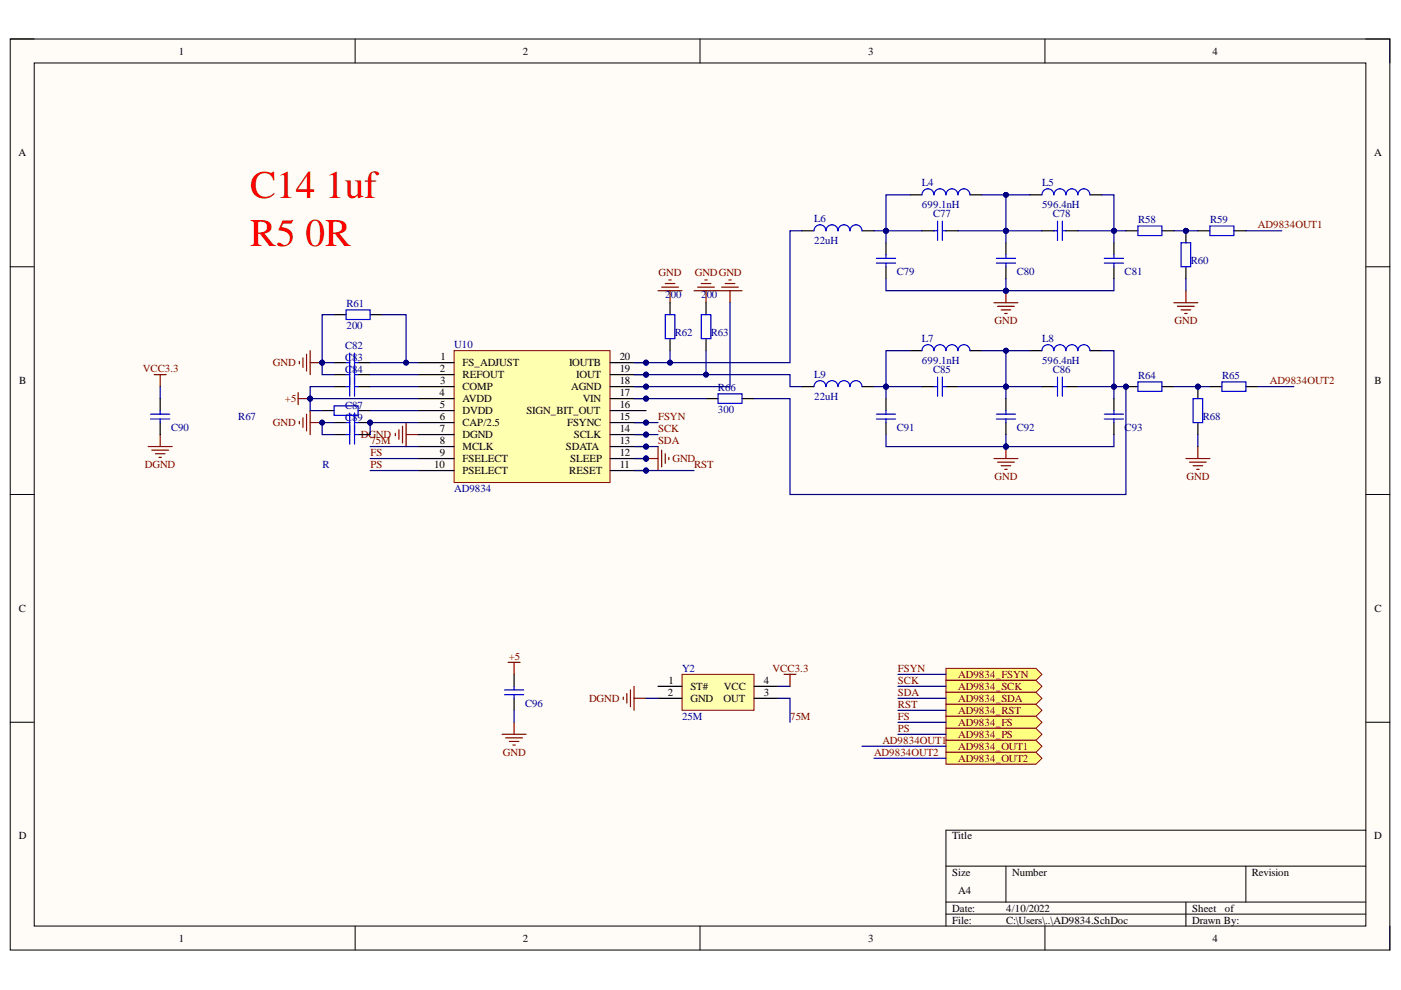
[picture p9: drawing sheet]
<svg xmlns="http://www.w3.org/2000/svg" width="297mm" height="210mm" viewBox="0 0 297 210" stroke-linecap="round" stroke-linejoin="round" font-family="sans-serif">
<path d="M2.2 8.3h292.5v193.1h-292.5z" fill-rule="evenodd" fill="#fffcf8"/>
<path d="M2.2 8.3h292.5v193.1h-292.5z" fill="none" stroke="#000" stroke-width=".21"/>
<path d="M7.3 13.4h282.3v182.9h-282.3z" fill-rule="evenodd" fill="#fffcf8"/>
<g fill="none" stroke="#000" stroke-width=".21">
<path d="M2.2 8.3h5.1M7.3 13.4h282.3v182.9h-282.3zM75.3 8.3v5M148.4 8.3v5M221.5 8.3v5.1M289.6 8.3h5.1v5.1M2.2 56.6h5.1M289.6 56.6h5.1M2.2 104.8h5.1M289.6 104.8h5.1M2.2 153.1h5.1M289.6 153.1h5.1"/>
<path d="M289.6 176h-89v20.3M75.3 196.3v5.1M148.4 196.3v5.1M200.6 183.6h89M200.6 191.3h89M200.6 193.8h89M213.3 183.6v7.7M221.5 196.3v5.1M251.4 191.3v5M264.1 183.6v7.7M294.7 196.3v5.1"/>
</g>
<g fill="none" stroke="#800000" stroke-width=".25">
<path d="M63.5 76.6v.5M64.2 75.9v2M65 75.1v3.6M65.8 74.3v5.1M65.8 76.9h2.5M106.5 155.7h5M107.2 156.4h3.6M108 157.2h2M108.7 158h.5M109 153.1v2.6M132.1 147.8v.5M132.9 147v2.1"/>
<path d="M133.7 146.3v3.5M134.4 145.5v5.1M134.4 148.1h2.6"/>
</g>
<circle cx="68.3" cy="76.9" r=".51" fill="#000080"/>
<circle cx="68.3" cy="76.9" r=".51" fill="none" stroke="#000080" stroke-width=".21"/>
<path d="M68.3 87.1h2.5M75.9 87.1h2.6" fill="none" stroke="#000" stroke-width=".25"/>
<path d="M70.8 86h5.1v2.1h-5.1z" fill="none" stroke="#00f" stroke-width=".25"/>
<path d="M63.5 89.3v.6M64.2 88.6v2M65 87.8v3.6M65.8 87.1v5M65.8 89.6h2.5" fill="none" stroke="#800000" stroke-width=".25"/>
<circle cx="68.3" cy="89.6" r=".51" fill="#000080"/>
<circle cx="68.3" cy="89.6" r=".51" fill="none" stroke="#000080" stroke-width=".21"/>
<path d="M83.8 91.9v.5M84.6 91.1v2.1M85.3 90.4v3.5M86.1 89.6v5.1M86.1 92.1h2.5M137 97.2h2.5M139.5 94.7v5.1M140.3 95.4v3.6M141 96.2v2M141.8 97v.5" fill="none" stroke="#800000" stroke-width=".25"/>
<circle cx="137" cy="97.2" r=".51" fill="#000080"/>
<circle cx="137" cy="97.2" r=".51" fill="none" stroke="#000080" stroke-width=".21"/>
<g fill="none" stroke="#800000" stroke-width=".25">
<path d="M141.8 59.4h.5M149.4 59.4h.5M154.5 59.4h.5M139.5 61.6h5.1M140.3 60.9h3.5M141 60.1h2.1M142.1 61.6v2.6M147.1 61.6h10.2M147.9 60.9h3.6M148.7 60.1h2M149.7 61.6v2.6M153 60.9h3.6"/>
<path d="M153.8 60.1h2M154.8 61.6v2.6M31.4 94.7h5.1M32.2 95.4h3.5M32.9 96.2h2.1M33.7 97h.5M34 92.1v2.6M210.7 97.2h5.1M211.5 98h3.6M212.3 98.7h2M213 99.5h.5M213.3 94.7v2.5"/>
</g>
<path d="M170 82h2.6M182.8 82h2.5" fill="none" stroke="#000" stroke-width=".25"/>
<path d="M172.6 82a1.27 1.27 0 0 1 1.3-1.3 1.27 1.27 0 0 1 1.2 1.3 1.27 1.27 0 0 1 1.3-1.3 1.27 1.27 0 0 1 1.3 1.3 1.27 1.27 0 0 1 1.2-1.3 1.27 1.27 0 0 1 1.3 1.3 1.27 1.27 0 0 1 1.3-1.3 1.27 1.27 0 0 1 1.3 1.3" fill="none" stroke="#00f" stroke-width=".25"/>
<circle cx="213.3" cy="94.7" r=".51" fill="#000080"/>
<circle cx="213.3" cy="94.7" r=".51" fill="none" stroke="#000080" stroke-width=".21"/>
<path d="M170 48.9h2.6M182.8 48.9h2.5M192.9 74.4h2.6M205.6 74.4h2.6M218.4 74.4h2.5M231.1 74.4h2.5" fill="none" stroke="#000" stroke-width=".25"/>
<path d="M172.6 48.9a1.27 1.27 0 0 1 1.3-1.2 1.27 1.27 0 0 1 1.2 1.2 1.27 1.27 0 0 1 1.3-1.2 1.27 1.27 0 0 1 1.3 1.2 1.27 1.27 0 0 1 1.2-1.2 1.27 1.27 0 0 1 1.3 1.2 1.27 1.27 0 0 1 1.3-1.2 1.27 1.27 0 0 1 1.3 1.2M195.5 74.4a1.27 1.27 0 0 1 1.2-1.3 1.27 1.27 0 0 1 1.3 1.3 1.27 1.27 0 0 1 1.3-1.3 1.27 1.27 0 0 1 1.3 1.3 1.27 1.27 0 0 1 1.2-1.3 1.27 1.27 0 0 1 1.3 1.3 1.27 1.27 0 0 1 1.3-1.3 1.27 1.27 0 0 1 1.2 1.3M220.9 74.4a1.27 1.27 0 0 1 1.3-1.3 1.27 1.27 0 0 1 1.2 1.3 1.27 1.27 0 0 1 1.3-1.3 1.27 1.27 0 0 1 1.3 1.3 1.27 1.27 0 0 1 1.3-1.3 1.27 1.27 0 0 1 1.2 1.3 1.27 1.27 0 0 1 1.3-1.3 1.27 1.27 0 0 1 1.3 1.3" fill="none" stroke="#00f" stroke-width=".25"/>
<path d="M210.7 64.2h5.1M211.5 64.9h3.6M212.3 65.7h2M213 66.5h.5M213.3 61.6v2.6" fill="none" stroke="#800000" stroke-width=".25"/>
<circle cx="213.3" cy="61.6" r=".51" fill="#000080"/>
<circle cx="213.3" cy="61.6" r=".51" fill="none" stroke="#000080" stroke-width=".21"/>
<g fill="none" stroke="#000" stroke-width=".25">
<path d="M187.8 51.5v2.5M187.8 56.6v2.5M192.9 41.3h2.6M195.5 48.9h2.5M200.6 48.9h2.5M205.6 41.3h2.6M213.3 51.5v2.5M213.3 56.6v2.5M218.4 41.3h2.5M220.9 48.9h2.5M226 48.9h2.5M231.1 41.3h2.5"/>
<path d="M236.2 51.5v2.5M236.2 56.6v2.5M70.8 76.9h2.6M70.8 79.4h2.6M75.9 76.9h2.6M75.9 79.4h2.6M70.8 82h2.6M75.9 82h2.6M187.8 84.5v2.6M187.8 89.6v2.5M195.5 82h2.5M200.6 82h2.5"/>
<path d="M213.3 84.5v2.6M213.3 89.6v2.5M220.9 82h2.5M226 82h2.5M236.2 84.5v2.6M236.2 89.6v2.5M109 143v2.5M109 148.1v2.5"/>
</g>
<g fill="none" stroke="#00f" stroke-width=".25">
<path d="M185.8 54.8h4.1M185.8 55.8h4.1M187.8 54v.8M187.8 55.8v.8M195.5 41.3a1.27 1.27 0 0 1 1.2-1.3 1.27 1.27 0 0 1 1.3 1.3 1.27 1.27 0 0 1 1.3-1.3 1.27 1.27 0 0 1 1.3 1.3 1.27 1.27 0 0 1 1.2-1.3 1.27 1.27 0 0 1 1.3 1.3 1.27 1.27 0 0 1 1.3-1.3 1.27 1.27 0 0 1 1.2 1.3M198 48.9h.8M198.8 46.9v4.1M199.8 46.9v4.1M199.8 48.9h.8M211.2 54.8h4.1M211.2 55.8h4.1M213.3 54v.8"/>
<path d="M213.3 55.8v.8M220.9 41.3a1.27 1.27 0 0 1 1.3-1.3 1.27 1.27 0 0 1 1.2 1.3 1.27 1.27 0 0 1 1.3-1.3 1.27 1.27 0 0 1 1.3 1.3 1.27 1.27 0 0 1 1.3-1.3 1.27 1.27 0 0 1 1.2 1.3 1.27 1.27 0 0 1 1.3-1.3 1.27 1.27 0 0 1 1.3 1.3M223.4 48.9h.8M224.2 46.9v4.1M225.2 48.9h.8M225.2 46.9v4.1M234.1 54.8h4.1M234.1 55.8h4.1M236.2 54v.8M236.2 55.8v.8M73.4 76.9h.7M73.4 79.4h.7"/>
<path d="M74.1 74.9v9.1M75.2 74.9v9.1M75.2 76.9h.7M75.2 79.4h.7M198.8 79.9v4.1M199.8 79.9v4.1M224.2 79.9v4.1M225.2 79.9v4.1M73.4 82h.7M75.2 82h.7M185.8 87.8h4.1M185.8 88.8h4.1"/>
<path d="M187.8 87.1v.7M187.8 88.8v.8M198 82h.8M199.8 82h.8M211.2 87.8h4.1M211.2 88.8h4.1M213.3 87.1v.7M213.3 88.8v.8M223.4 82h.8M225.2 82h.8M234.1 87.8h4.1M234.1 88.8h4.1"/>
<path d="M236.2 87.1v.7M236.2 88.8v.8M107 146.3h4M107 147.3h4M109 145.5v.8M109 147.3v.8"/>
</g>
<circle cx="78.5" cy="89.6" r=".51" fill="#000080"/>
<circle cx="78.5" cy="89.6" r=".51" fill="none" stroke="#000080" stroke-width=".21"/>
<path d="M70.8 89.6h2.6M75.9 89.6h2.6" fill="none" stroke="#000" stroke-width=".25"/>
<circle cx="78.5" cy="89.6" r=".51" fill="#000080"/>
<circle cx="78.5" cy="89.6" r=".51" fill="none" stroke="#000080" stroke-width=".21"/>
<path d="M31.9 87.8h4.1M31.9 88.8h4.1M34 87.1v.7M34 88.8v.8M73.4 89.6h.7M73.4 92.1h.7M74.1 87.6v6.6M75.2 87.6v6.6M75.2 89.6h.7M75.2 92.1h.7" fill="none" stroke="#00f" stroke-width=".25"/>
<path d="M34 84.5v2.6M34 89.6v2.5M70.8 92.1h2.6M75.9 92.1h2.6" fill="none" stroke="#000" stroke-width=".25"/>
<path d="M144.6 143h15.3v7.6h-15.3z" fill-rule="evenodd" fill="#ffffb0"/>
<path d="M144.6 143h15.3v7.6h-15.3z" fill="none" stroke="#800000" stroke-width=".21"/>
<path d="M238.7 48.9h2.6M246.3 48.9h2.6M139.5 145.5h5.1M139.5 148.1h5.1M159.9 145.5h5.1M159.9 148.1h5.1" fill="none" stroke="#000" stroke-width=".25"/>
<path d="M241.3 47.9h5v2h-5z" fill="none" stroke="#00f" stroke-width=".25"/>
<circle cx="238.7" cy="82" r=".51" fill="#000080"/>
<circle cx="238.7" cy="82" r=".51" fill="none" stroke="#000080" stroke-width=".21"/>
<path d="M238.7 82h2.6M246.3 82h2.6" fill="none" stroke="#000" stroke-width=".25"/>
<circle cx="238.7" cy="82" r=".51" fill="#000080"/>
<circle cx="238.7" cy="82" r=".51" fill="none" stroke="#000080" stroke-width=".21"/>
<path d="M73.4 65.7h5.1v2h-5.1zM141 66.7h2.1v5.1h-2.1zM148.7 66.7h2v5.1h-2zM152.2 83.5h5.1v2h-5.1zM241.3 81h5v2h-5z" fill="none" stroke="#00f" stroke-width=".25"/>
<path d="M70.8 66.7h2.6M78.5 66.7h2.5M142.1 64.2v2.5M142.1 71.8v2.5M149.7 64.2v2.5M149.7 71.8v2.5M149.7 84.5h2.5M157.3 84.5h2.6" fill="none" stroke="#000" stroke-width=".25"/>
<circle cx="251.4" cy="48.9" r=".51" fill="#000080"/>
<circle cx="251.4" cy="48.9" r=".51" fill="none" stroke="#000080" stroke-width=".21"/>
<path d="M251.4 48.9v2.6" fill="none" stroke="#000" stroke-width=".25"/>
<circle cx="251.4" cy="48.9" r=".51" fill="#000080"/>
<circle cx="251.4" cy="48.9" r=".51" fill="none" stroke="#000080" stroke-width=".21"/>
<path d="M251.4 56.6v2.5M254 48.9h2.5M261.6 48.9h2.5" fill="none" stroke="#000" stroke-width=".25"/>
<path d="M250.4 51.5h2.1v5.1h-2.1zM256.5 47.9h5.1v2h-5.1z" fill="none" stroke="#00f" stroke-width=".25"/>
<circle cx="254" cy="82" r=".51" fill="#000080"/>
<circle cx="254" cy="82" r=".51" fill="none" stroke="#000080" stroke-width=".21"/>
<path d="M254 82v2.5" fill="none" stroke="#000" stroke-width=".25"/>
<circle cx="254" cy="82" r=".51" fill="#000080"/>
<circle cx="254" cy="82" r=".51" fill="none" stroke="#000080" stroke-width=".21"/>
<path d="M254 89.6v2.5M256.5 82h2.6M264.1 82h2.6" fill="none" stroke="#000" stroke-width=".25"/>
<path d="M253 84.5h2v5.1h-2zM259.1 81h5v2h-5z" fill="none" stroke="#00f" stroke-width=".25"/>
<g fill="none" stroke="#800000" stroke-width=".25">
<path d="M248.9 64.2h5.1M249.6 64.9h3.6M250.4 65.7h2.1M251.2 66.5h.5M251.4 61.6v2.6M63.2 83.2v2.6M63.2 84.5h2.6M251.4 97.2h5.1M252.2 98h3.6M253 98.7h2M253.7 99.5h.5M254 94.7v2.5"/>
<path d="M107.7 140.4h2.6M109 140.4v2.6"/>
</g>
<circle cx="65.8" cy="84.5" r=".51" fill="#000080"/>
<circle cx="65.8" cy="84.5" r=".51" fill="none" stroke="#000080" stroke-width=".21"/>
<path d="M200.6 141.7h19l1.3 1.3-1.3 1.2h-19z" fill-rule="evenodd" fill="#ffff80"/>
<path d="M200.6 141.7h19l1.3 1.3-1.3 1.2h-19z" fill="none" stroke="#800000" stroke-width=".21"/>
<path d="M200.6 144.2h19l1.3 1.3-1.3 1.3h-19z" fill-rule="evenodd" fill="#ffff80"/>
<path d="M200.6 144.2h19l1.3 1.3-1.3 1.3h-19z" fill="none" stroke="#800000" stroke-width=".21"/>
<path d="M200.6 146.8h19l1.3 1.3-1.3 1.2h-19z" fill-rule="evenodd" fill="#ffff80"/>
<path d="M200.6 146.8h19l1.3 1.3-1.3 1.2h-19z" fill="none" stroke="#800000" stroke-width=".21"/>
<path d="M200.6 149.3h19l1.3 1.3-1.3 1.3h-19z" fill-rule="evenodd" fill="#ffff80"/>
<path d="M200.6 149.3h19l1.3 1.3-1.3 1.3h-19z" fill="none" stroke="#800000" stroke-width=".21"/>
<path d="M200.6 151.9h19l1.3 1.2-1.3 1.3h-19z" fill-rule="evenodd" fill="#ffff80"/>
<path d="M200.6 151.9h19l1.3 1.2-1.3 1.3h-19z" fill="none" stroke="#800000" stroke-width=".21"/>
<path d="M200.6 154.4h19l1.3 1.3-1.3 1.3h-19z" fill-rule="evenodd" fill="#ffff80"/>
<path d="M200.6 154.4h19l1.3 1.3-1.3 1.3h-19z" fill="none" stroke="#800000" stroke-width=".21"/>
<path d="M200.6 157h19l1.3 1.2-1.3 1.3h-19z" fill-rule="evenodd" fill="#ffff80"/>
<path d="M200.6 157h19l1.3 1.2-1.3 1.3h-19z" fill="none" stroke="#800000" stroke-width=".21"/>
<path d="M200.6 159.5h19l1.3 1.3-1.3 1.2h-19z" fill-rule="evenodd" fill="#ffff80"/>
<path d="M200.6 159.5h19l1.3 1.3-1.3 1.2h-19z" fill="none" stroke="#800000" stroke-width=".21"/>
<circle cx="137" cy="99.8" r=".51" fill="#000080"/>
<circle cx="137" cy="99.8" r=".51" fill="none" stroke="#000080" stroke-width=".21"/>
<circle cx="137" cy="97.2" r=".51" fill="#000080"/>
<circle cx="137" cy="97.2" r=".51" fill="none" stroke="#000080" stroke-width=".21"/>
<circle cx="137" cy="94.7" r=".51" fill="#000080"/>
<circle cx="137" cy="94.7" r=".51" fill="none" stroke="#000080" stroke-width=".21"/>
<circle cx="137" cy="92.1" r=".51" fill="#000080"/>
<circle cx="137" cy="92.1" r=".51" fill="none" stroke="#000080" stroke-width=".21"/>
<circle cx="137" cy="89.6" r=".51" fill="#000080"/>
<circle cx="137" cy="89.6" r=".51" fill="none" stroke="#000080" stroke-width=".21"/>
<circle cx="137" cy="84.5" r=".51" fill="#000080"/>
<circle cx="137" cy="84.5" r=".51" fill="none" stroke="#000080" stroke-width=".21"/>
<circle cx="137" cy="82" r=".51" fill="#000080"/>
<circle cx="137" cy="82" r=".51" fill="none" stroke="#000080" stroke-width=".21"/>
<circle cx="137" cy="79.4" r=".51" fill="#000080"/>
<circle cx="137" cy="79.4" r=".51" fill="none" stroke="#000080" stroke-width=".21"/>
<circle cx="137" cy="76.9" r=".51" fill="#000080"/>
<circle cx="137" cy="76.9" r=".51" fill="none" stroke="#000080" stroke-width=".21"/>
<path d="M96.3 74.3h33v28h-33z" fill-rule="evenodd" fill="#ffffb0"/>
<path d="M96.3 74.3h33v28h-33z" fill="none" stroke="#800000" stroke-width=".21"/>
<path d="M88.6 76.9h7.7M88.6 79.4h7.7M88.6 82h7.7M88.6 84.5h7.7M88.6 87.1h7.7M88.6 89.6h7.7M88.6 92.1h7.7M88.6 94.7h7.7M88.6 97.2h7.7M88.6 99.8h7.7M129.3 99.8h7.7" fill="none" stroke="#000" stroke-width=".25"/>
<circle cx="137" cy="99.8" r=".51" fill="#000080"/>
<circle cx="137" cy="99.8" r=".51" fill="none" stroke="#000080" stroke-width=".21"/>
<path d="M129.3 97.2h7.7" fill="none" stroke="#000" stroke-width=".25"/>
<circle cx="137" cy="97.2" r=".51" fill="#000080"/>
<circle cx="137" cy="97.2" r=".51" fill="none" stroke="#000080" stroke-width=".21"/>
<path d="M129.3 94.7h7.7" fill="none" stroke="#000" stroke-width=".25"/>
<circle cx="137" cy="94.7" r=".51" fill="#000080"/>
<circle cx="137" cy="94.7" r=".51" fill="none" stroke="#000080" stroke-width=".21"/>
<path d="M129.3 92.1h7.7" fill="none" stroke="#000" stroke-width=".25"/>
<circle cx="137" cy="92.1" r=".51" fill="#000080"/>
<circle cx="137" cy="92.1" r=".51" fill="none" stroke="#000080" stroke-width=".21"/>
<path d="M129.3 89.6h7.7" fill="none" stroke="#000" stroke-width=".25"/>
<circle cx="137" cy="89.6" r=".51" fill="#000080"/>
<circle cx="137" cy="89.6" r=".51" fill="none" stroke="#000080" stroke-width=".21"/>
<path d="M129.3 87.1h7.7M129.3 84.5h7.7" fill="none" stroke="#000" stroke-width=".25"/>
<circle cx="137" cy="84.5" r=".51" fill="#000080"/>
<circle cx="137" cy="84.5" r=".51" fill="none" stroke="#000080" stroke-width=".21"/>
<path d="M129.3 82h7.7" fill="none" stroke="#000" stroke-width=".25"/>
<circle cx="137" cy="82" r=".51" fill="#000080"/>
<circle cx="137" cy="82" r=".51" fill="none" stroke="#000080" stroke-width=".21"/>
<path d="M129.3 79.4h7.7" fill="none" stroke="#000" stroke-width=".25"/>
<circle cx="137" cy="79.4" r=".51" fill="#000080"/>
<circle cx="137" cy="79.4" r=".51" fill="none" stroke="#000080" stroke-width=".21"/>
<path d="M129.3 76.9h7.7" fill="none" stroke="#000" stroke-width=".25"/>
<circle cx="137" cy="76.9" r=".51" fill="#000080"/>
<circle cx="137" cy="76.9" r=".51" fill="none" stroke="#000080" stroke-width=".21"/>
<path d="M32.7 79.4h2.5M34 79.4v2.6M166.2 143h2.6M167.5 143v2.5" fill="none" stroke="#800000" stroke-width=".25"/>
<path d="M251.4 59.1v2.5M88.6 84.5h-22.8v2.6h2.5" fill="none" stroke="#000080" stroke-width=".25"/>
<circle cx="65.8" cy="84.5" r=".51" fill="#000080"/>
<circle cx="65.8" cy="84.5" r=".51" fill="none" stroke="#000080" stroke-width=".21"/>
<path d="M70.8 82h-5v2.5" fill="none" stroke="#000080" stroke-width=".25"/>
<circle cx="65.8" cy="84.5" r=".51" fill="#000080"/>
<circle cx="65.8" cy="84.5" r=".51" fill="none" stroke="#000080" stroke-width=".21"/>
<path d="M70.8 89.6h-2.5v2.5h2.5" fill="none" stroke="#000080" stroke-width=".25"/>
<circle cx="68.3" cy="89.6" r=".51" fill="#000080"/>
<circle cx="68.3" cy="89.6" r=".51" fill="none" stroke="#000080" stroke-width=".21"/>
<path d="M70.8 76.9h-2.5v2.5h2.5" fill="none" stroke="#000080" stroke-width=".25"/>
<circle cx="68.3" cy="76.9" r=".51" fill="#000080"/>
<circle cx="68.3" cy="76.9" r=".51" fill="none" stroke="#000080" stroke-width=".21"/>
<path d="M70.8 66.7h-2.5v10.2" fill="none" stroke="#000080" stroke-width=".25"/>
<circle cx="68.3" cy="76.9" r=".51" fill="#000080"/>
<circle cx="68.3" cy="76.9" r=".51" fill="none" stroke="#000080" stroke-width=".21"/>
<path d="M78.5 99.8h10.1M78.5 97.2h10.1M78.5 94.7h10.1M88.6 89.6h-10.1v2.5" fill="none" stroke="#000080" stroke-width=".25"/>
<circle cx="78.5" cy="89.6" r=".51" fill="#000080"/>
<circle cx="78.5" cy="89.6" r=".51" fill="none" stroke="#000080" stroke-width=".21"/>
<path d="M78.5 76.9h10.1M78.5 79.4h10.1M78.5 87.1h10.1M78.5 82h10.1" fill="none" stroke="#000080" stroke-width=".25"/>
<circle cx="86.1" cy="76.9" r=".51" fill="#000080"/>
<circle cx="86.1" cy="76.9" r=".51" fill="none" stroke="#000080" stroke-width=".21"/>
<path d="M81 66.7h5.1v10.2" fill="none" stroke="#000080" stroke-width=".25"/>
<circle cx="86.1" cy="76.9" r=".51" fill="#000080"/>
<circle cx="86.1" cy="76.9" r=".51" fill="none" stroke="#000080" stroke-width=".21"/>
<path d="M134.4 99.8h12.7" fill="none" stroke="#000080" stroke-width=".25"/>
<circle cx="137" cy="99.8" r=".51" fill="#000080"/>
<circle cx="137" cy="99.8" r=".51" fill="none" stroke="#000080" stroke-width=".21"/>
<path d="M134.4 97.2h2.6" fill="none" stroke="#000080" stroke-width=".25"/>
<circle cx="137" cy="97.2" r=".51" fill="#000080"/>
<circle cx="137" cy="97.2" r=".51" fill="none" stroke="#000080" stroke-width=".21"/>
<path d="M134.4 94.7h5.1" fill="none" stroke="#000080" stroke-width=".25"/>
<circle cx="137" cy="94.7" r=".51" fill="#000080"/>
<circle cx="137" cy="94.7" r=".51" fill="none" stroke="#000080" stroke-width=".21"/>
<path d="M134.4 92.1h5.1" fill="none" stroke="#000080" stroke-width=".25"/>
<circle cx="137" cy="92.1" r=".51" fill="#000080"/>
<circle cx="137" cy="92.1" r=".51" fill="none" stroke="#000080" stroke-width=".21"/>
<path d="M134.4 89.6h5.1" fill="none" stroke="#000080" stroke-width=".25"/>
<circle cx="137" cy="89.6" r=".51" fill="#000080"/>
<circle cx="137" cy="89.6" r=".51" fill="none" stroke="#000080" stroke-width=".21"/>
<path d="M134.4 84.5h15.3" fill="none" stroke="#000080" stroke-width=".25"/>
<circle cx="137" cy="84.5" r=".51" fill="#000080"/>
<circle cx="137" cy="84.5" r=".51" fill="none" stroke="#000080" stroke-width=".21"/>
<path d="M154.8 64.2v17.8h-20.4" fill="none" stroke="#000080" stroke-width=".25"/>
<circle cx="137" cy="82" r=".51" fill="#000080"/>
<circle cx="137" cy="82" r=".51" fill="none" stroke="#000080" stroke-width=".21"/>
<path d="M149.7 74.3v5.1h-15.3" fill="none" stroke="#000080" stroke-width=".25"/>
<circle cx="137" cy="79.4" r=".51" fill="#000080"/>
<circle cx="137" cy="79.4" r=".51" fill="none" stroke="#000080" stroke-width=".21"/>
<circle cx="149.7" cy="79.4" r=".51" fill="#000080"/>
<circle cx="149.7" cy="79.4" r=".51" fill="none" stroke="#000080" stroke-width=".21"/>
<path d="M142.1 74.3v2.6h-7.7" fill="none" stroke="#000080" stroke-width=".25"/>
<circle cx="137" cy="76.9" r=".51" fill="#000080"/>
<circle cx="137" cy="76.9" r=".51" fill="none" stroke="#000080" stroke-width=".21"/>
<circle cx="142.1" cy="76.9" r=".51" fill="#000080"/>
<circle cx="142.1" cy="76.9" r=".51" fill="none" stroke="#000080" stroke-width=".21"/>
<path d="M170 48.9h-2.5v28h-25.4M137 148.1h2.5" fill="none" stroke="#000080" stroke-width=".25"/>
<circle cx="142.1" cy="76.9" r=".51" fill="#000080"/>
<circle cx="142.1" cy="76.9" r=".51" fill="none" stroke="#000080" stroke-width=".21"/>
<path d="M149.7 79.4h17.8v2.6h2.5" fill="none" stroke="#000080" stroke-width=".25"/>
<circle cx="149.7" cy="79.4" r=".51" fill="#000080"/>
<circle cx="149.7" cy="79.4" r=".51" fill="none" stroke="#000080" stroke-width=".21"/>
<path d="M236.2 82h2.5v22.8h-71.2v-20.3h-7.6" fill="none" stroke="#000080" stroke-width=".25"/>
<circle cx="238.7" cy="82" r=".51" fill="#000080"/>
<circle cx="238.7" cy="82" r=".51" fill="none" stroke="#000080" stroke-width=".21"/>
<circle cx="236.2" cy="82" r=".51" fill="#000080"/>
<circle cx="236.2" cy="82" r=".51" fill="none" stroke="#000080" stroke-width=".21"/>
<path d="M185.3 82h2.5M165 148.1h2.5v5M165 145.5h2.5M182.8 158.2h17.8M185.3 160.8h15.3" fill="none" stroke="#000080" stroke-width=".25"/>
<circle cx="187.8" cy="82" r=".51" fill="#000080"/>
<circle cx="187.8" cy="82" r=".51" fill="none" stroke="#000080" stroke-width=".21"/>
<path d="M185.3 48.9h2.5" fill="none" stroke="#000080" stroke-width=".25"/>
<circle cx="187.8" cy="48.9" r=".51" fill="#000080"/>
<circle cx="187.8" cy="48.9" r=".51" fill="none" stroke="#000080" stroke-width=".21"/>
<path d="M187.8 92.1v2.6h25.5" fill="none" stroke="#000080" stroke-width=".25"/>
<circle cx="213.3" cy="94.7" r=".51" fill="#000080"/>
<circle cx="213.3" cy="94.7" r=".51" fill="none" stroke="#000080" stroke-width=".21"/>
<path d="M187.8 82h7.7" fill="none" stroke="#000080" stroke-width=".25"/>
<circle cx="187.8" cy="82" r=".51" fill="#000080"/>
<circle cx="187.8" cy="82" r=".51" fill="none" stroke="#000080" stroke-width=".21"/>
<path d="M192.9 74.4h-5.1v7.6" fill="none" stroke="#000080" stroke-width=".25"/>
<circle cx="187.8" cy="82" r=".51" fill="#000080"/>
<circle cx="187.8" cy="82" r=".51" fill="none" stroke="#000080" stroke-width=".21"/>
<path d="M187.8 59.1v2.5h25.5" fill="none" stroke="#000080" stroke-width=".25"/>
<circle cx="213.3" cy="61.6" r=".51" fill="#000080"/>
<circle cx="213.3" cy="61.6" r=".51" fill="none" stroke="#000080" stroke-width=".21"/>
<path d="M187.8 48.9h7.7" fill="none" stroke="#000080" stroke-width=".25"/>
<circle cx="187.8" cy="48.9" r=".51" fill="#000080"/>
<circle cx="187.8" cy="48.9" r=".51" fill="none" stroke="#000080" stroke-width=".21"/>
<path d="M192.9 41.3h-5.1v7.6" fill="none" stroke="#000080" stroke-width=".25"/>
<circle cx="187.8" cy="48.9" r=".51" fill="#000080"/>
<circle cx="187.8" cy="48.9" r=".51" fill="none" stroke="#000080" stroke-width=".21"/>
<path d="M203.1 82h10.2M190.4 155.7h10.2M190.4 153.1h10.2M190.4 150.6h10.2M190.4 148.1h10.2M190.4 145.5h10.2M190.4 143h10.2" fill="none" stroke="#000080" stroke-width=".25"/>
<circle cx="213.3" cy="82" r=".51" fill="#000080"/>
<circle cx="213.3" cy="82" r=".51" fill="none" stroke="#000080" stroke-width=".21"/>
<path d="M203.1 48.9h10.2" fill="none" stroke="#000080" stroke-width=".25"/>
<circle cx="213.3" cy="48.9" r=".51" fill="#000080"/>
<circle cx="213.3" cy="48.9" r=".51" fill="none" stroke="#000080" stroke-width=".21"/>
<path d="M208.2 74.4h5.1" fill="none" stroke="#000080" stroke-width=".25"/>
<circle cx="213.3" cy="74.4" r=".51" fill="#000080"/>
<circle cx="213.3" cy="74.4" r=".51" fill="none" stroke="#000080" stroke-width=".21"/>
<path d="M208.2 41.3h5.1" fill="none" stroke="#000080" stroke-width=".25"/>
<circle cx="213.3" cy="41.3" r=".51" fill="#000080"/>
<circle cx="213.3" cy="41.3" r=".51" fill="none" stroke="#000080" stroke-width=".21"/>
<path d="M236.2 92.1v2.6h-22.9" fill="none" stroke="#000080" stroke-width=".25"/>
<circle cx="213.3" cy="94.7" r=".51" fill="#000080"/>
<circle cx="213.3" cy="94.7" r=".51" fill="none" stroke="#000080" stroke-width=".21"/>
<path d="M213.3 82h7.6" fill="none" stroke="#000080" stroke-width=".25"/>
<circle cx="213.3" cy="82" r=".51" fill="#000080"/>
<circle cx="213.3" cy="82" r=".51" fill="none" stroke="#000080" stroke-width=".21"/>
<path d="M218.4 74.4h-5.1v7.6" fill="none" stroke="#000080" stroke-width=".25"/>
<circle cx="213.3" cy="74.4" r=".51" fill="#000080"/>
<circle cx="213.3" cy="74.4" r=".51" fill="none" stroke="#000080" stroke-width=".21"/>
<circle cx="213.3" cy="82" r=".51" fill="#000080"/>
<circle cx="213.3" cy="82" r=".51" fill="none" stroke="#000080" stroke-width=".21"/>
<path d="M236.2 59.1v2.5h-22.9" fill="none" stroke="#000080" stroke-width=".25"/>
<circle cx="213.3" cy="61.6" r=".51" fill="#000080"/>
<circle cx="213.3" cy="61.6" r=".51" fill="none" stroke="#000080" stroke-width=".21"/>
<path d="M213.3 48.9h7.6" fill="none" stroke="#000080" stroke-width=".25"/>
<circle cx="213.3" cy="48.9" r=".51" fill="#000080"/>
<circle cx="213.3" cy="48.9" r=".51" fill="none" stroke="#000080" stroke-width=".21"/>
<path d="M218.4 41.3h-5.1v7.6" fill="none" stroke="#000080" stroke-width=".25"/>
<circle cx="213.3" cy="41.3" r=".51" fill="#000080"/>
<circle cx="213.3" cy="41.3" r=".51" fill="none" stroke="#000080" stroke-width=".21"/>
<circle cx="213.3" cy="48.9" r=".51" fill="#000080"/>
<circle cx="213.3" cy="48.9" r=".51" fill="none" stroke="#000080" stroke-width=".21"/>
<path d="M228.5 82h7.7" fill="none" stroke="#000080" stroke-width=".25"/>
<circle cx="236.2" cy="82" r=".51" fill="#000080"/>
<circle cx="236.2" cy="82" r=".51" fill="none" stroke="#000080" stroke-width=".21"/>
<path d="M228.5 48.9h7.7" fill="none" stroke="#000080" stroke-width=".25"/>
<circle cx="236.2" cy="48.9" r=".51" fill="#000080"/>
<circle cx="236.2" cy="48.9" r=".51" fill="none" stroke="#000080" stroke-width=".21"/>
<path d="M233.6 74.4h2.6v10.1" fill="none" stroke="#000080" stroke-width=".25"/>
<circle cx="236.2" cy="82" r=".51" fill="#000080"/>
<circle cx="236.2" cy="82" r=".51" fill="none" stroke="#000080" stroke-width=".21"/>
<path d="M233.6 41.3h2.6v10.2" fill="none" stroke="#000080" stroke-width=".25"/>
<circle cx="236.2" cy="48.9" r=".51" fill="#000080"/>
<circle cx="236.2" cy="48.9" r=".51" fill="none" stroke="#000080" stroke-width=".21"/>
<path d="M236.2 48.9h2.5" fill="none" stroke="#000080" stroke-width=".25"/>
<circle cx="236.2" cy="48.9" r=".51" fill="#000080"/>
<circle cx="236.2" cy="48.9" r=".51" fill="none" stroke="#000080" stroke-width=".21"/>
<path d="M248.9 82h7.6" fill="none" stroke="#000080" stroke-width=".25"/>
<circle cx="254" cy="82" r=".51" fill="#000080"/>
<circle cx="254" cy="82" r=".51" fill="none" stroke="#000080" stroke-width=".21"/>
<path d="M248.9 48.9h5.1" fill="none" stroke="#000080" stroke-width=".25"/>
<circle cx="251.4" cy="48.9" r=".51" fill="#000080"/>
<circle cx="251.4" cy="48.9" r=".51" fill="none" stroke="#000080" stroke-width=".21"/>
<path d="M264.1 48.9h7.7M34 82v2.5M187.8 82v2.5M266.7 82h7.6M109 150.6v2.5" fill="none" stroke="#000080" stroke-width=".25"/>
<circle cx="187.8" cy="82" r=".51" fill="#000080"/>
<circle cx="187.8" cy="82" r=".51" fill="none" stroke="#000080" stroke-width=".21"/>
<path d="M187.8 48.9v2.6" fill="none" stroke="#000080" stroke-width=".25"/>
<circle cx="187.8" cy="48.9" r=".51" fill="#000080"/>
<circle cx="187.8" cy="48.9" r=".51" fill="none" stroke="#000080" stroke-width=".21"/>
<path d="M213.3 92.1v2.6" fill="none" stroke="#000080" stroke-width=".25"/>
<circle cx="213.3" cy="94.7" r=".51" fill="#000080"/>
<circle cx="213.3" cy="94.7" r=".51" fill="none" stroke="#000080" stroke-width=".21"/>
<path d="M213.3 82v2.5" fill="none" stroke="#000080" stroke-width=".25"/>
<circle cx="213.3" cy="82" r=".51" fill="#000080"/>
<circle cx="213.3" cy="82" r=".51" fill="none" stroke="#000080" stroke-width=".21"/>
<path d="M213.3 59.1v2.5" fill="none" stroke="#000080" stroke-width=".25"/>
<circle cx="213.3" cy="61.6" r=".51" fill="#000080"/>
<circle cx="213.3" cy="61.6" r=".51" fill="none" stroke="#000080" stroke-width=".21"/>
<path d="M213.3 48.9v2.6" fill="none" stroke="#000080" stroke-width=".25"/>
<circle cx="213.3" cy="48.9" r=".51" fill="#000080"/>
<circle cx="213.3" cy="48.9" r=".51" fill="none" stroke="#000080" stroke-width=".21"/>
<path d="M254 92.1v2.6" fill="none" stroke="#000080" stroke-width=".25"/>
<g font-size="8.3" fill="#f00">
<text x="53.1" y="42">C14 1uf</text>
<text x="53.1" y="52.2">R5 0R</text>
</g>
<g font-size="2.3">
<text x="37.9" y="11.6">1</text>
<text x="110.8" y="11.6">2</text>
<text x="184" y="11.6">3</text>
<text x="257.1" y="11.6">4</text>
<text x="3.9" y="33.1">A</text>
<text x="291.3" y="33.1">A</text>
<text x="93.4" y="76.3">1</text>
<text x="98.1" y="77.6">FS_ADJUST</text>
<text x="120.7" y="77.6">IOUTB</text>
<text x="131.4" y="76.3">20</text>
<text x="4.1" y="81.4">B</text>
<text x="93.2" y="84">4</text>
<text x="93.2" y="78.9">2</text>
<text x="93.3" y="81.4">3</text>
<text x="98.1" y="80.2">REFOUT</text>
<text x="98.1" y="82.7">COMP</text>
<text x="121.1" y="82.7">AGND</text>
<text x="122.2" y="80.2">IOUT</text>
<text x="131.4" y="84">17</text>
<text x="131.4" y="81.4">18</text>
<text x="131.4" y="78.9">19</text>
<text x="291.4" y="81.4">B</text>
<text x="93.2" y="86.5">5</text>
<text x="93.2" y="89">6</text>
<text x="98.1" y="85.2">AVDD</text>
<text x="98.1" y="87.8">DVDD</text>
<text x="111.6" y="87.8">SIGN_BIT_OUT</text>
<text x="123.5" y="85.2">VIN</text>
<text x="131.4" y="89">15</text>
<text x="131.4" y="86.5">16</text>
<text x="93.2" y="91.6">7</text>
<text x="93.2" y="94.2">8</text>
<text x="98.1" y="90.3">CAP/2.5</text>
<text x="98.1" y="92.9">DGND</text>
<text x="98.1" y="95.5">MCLK</text>
<text x="120" y="95.5">SDATA</text>
<text x="120.2" y="90.3">FSYNC</text>
<text x="121.7" y="92.9">SCLK</text>
<text x="131.4" y="94.2">13</text>
<text x="131.4" y="91.6">14</text>
<text x="92.1" y="99.3">10</text>
<text x="93.2" y="96.7">9</text>
<text x="98.1" y="98">FSELECT</text>
<text x="98.1" y="100.5">PSELECT</text>
<text x="120.7" y="100.5">RESET</text>
<text x="120.9" y="98">SLEEP</text>
<text x="131.4" y="99.3">11</text>
<text x="131.4" y="96.7">12</text>
<text x="4" y="129.7">C</text>
<text x="291.4" y="129.7">C</text>
<text x="141.6" y="147.5">2</text>
<text x="141.7" y="145">1</text>
<text x="146.4" y="146.3">ST#</text>
<text x="146.4" y="148.8">GND</text>
<text x="153.4" y="148.8">OUT</text>
<text x="153.5" y="146.3">VCC</text>
<text x="162" y="147.5">3</text>
<text x="162" y="145">4</text>
<text x="4" y="178">D</text>
<text x="201.9" y="178">Title</text>
<text x="291.3" y="178">D</text>
<text x="201.9" y="185.7">Size</text>
<text x="214.6" y="185.7">Number</text>
<text x="265.4" y="185.7">Revision</text>
<text x="203.2" y="189.5">A4</text>
<text x="201.9" y="193.3">Date:</text>
<text x="201.9" y="195.8">File:</text>
<text x="213.3" y="193.3">4/10/2022</text>
<text x="213.3" y="195.8">C:\Users\..\AD9834.SchDoc</text>
<text x="252.7" y="193.3">Sheet</text>
<text x="252.7" y="195.8">Drawn By:</text>
<text x="259.7" y="193.3">of</text>
<text x="37.9" y="199.6">1</text>
<text x="110.8" y="199.6">2</text>
<text x="184" y="199.6">3</text>
<text x="257.1" y="199.6">4</text>
</g>
<g font-size="2.3" fill="#000080">
<text x="195.5" y="39.5">L4</text>
<text x="220.9" y="39.5">L5</text>
<text x="172.6" y="47.1">L6</text>
<text x="195.5" y="44">699.1nH</text>
<text x="197.8" y="46.1">C77</text>
<text x="220.9" y="44">596.4nH</text>
<text x="223.2" y="46.1">C78</text>
<text x="241.3" y="47.3">R58</text>
<text x="256.6" y="47.3">R59</text>
<text x="172.6" y="51.7">22uH</text>
<text x="190.1" y="58.3">C79</text>
<text x="215.6" y="58.3">C80</text>
<text x="238.4" y="58.3">C81</text>
<text x="252.5" y="56.1">R60</text>
<text x="73.4" y="65.2">R61</text>
<text x="141.1" y="63.2">2</text>
<text x="142.2" y="63.2">00</text>
<text x="148.7" y="63.2">2</text>
<text x="149.9" y="63.2">00</text>
<text x="73.4" y="69.8">200</text>
<text x="143.1" y="71.3">R62</text>
<text x="150.7" y="71.3">R63</text>
<text x="73.2" y="74.1">C82</text>
<text x="73.2" y="76.6">C8</text>
<text x="75.8" y="76.6">3</text>
<text x="96.3" y="73.8">U10</text>
<text x="195.5" y="72.5">L7</text>
<text x="195.5" y="77.1">699.1nH</text>
<text x="220.9" y="72.5">L8</text>
<text x="220.9" y="77.1">596.4nH</text>
<text x="73.2" y="79.1">C8</text>
<text x="75.8" y="79.1">4</text>
<text x="152.2" y="82.9">R66</text>
<text x="172.6" y="80.2">L9</text>
<text x="197.8" y="79.1">C85</text>
<text x="223.2" y="79.1">C86</text>
<text x="241.3" y="80.4">R64</text>
<text x="259.1" y="80.4">R65</text>
<text x="50.5" y="89">R67</text>
<text x="73.2" y="86.7">C87</text>
<text x="73.2" y="89.3">C8</text>
<text x="75.8" y="89.3">9</text>
<text x="152.2" y="87.5">300</text>
<text x="172.6" y="84.7">22uH</text>
<text x="255" y="89">R68</text>
<text x="36.3" y="91.3">C90</text>
<text x="190.1" y="91.3">C91</text>
<text x="215.6" y="91.3">C92</text>
<text x="238.4" y="91.3">C93</text>
<text x="68.4" y="99.3">R</text>
<text x="96.3" y="104.3">AD9834</text>
<text x="144.6" y="142.5">Y2</text>
<text x="111.4" y="149.8">C96</text>
<text x="144.6" y="152.6">25M</text>
</g>
<g font-size="2.3" fill="#800000">
<text x="266.7" y="48.4">AD9834OUT1</text>
<text x="139.6" y="58.6">GND</text>
<text x="147.3" y="58.6">GNDGND</text>
<text x="210.9" y="68.7">GND</text>
<text x="249" y="68.7">GND</text>
<text x="57.9" y="77.6">GND</text>
<text x="30.3" y="78.9">VCC3.3</text>
<text x="269.2" y="81.4">AD9834OUT2</text>
<text x="60.4" y="85.2">+5</text>
<text x="139.5" y="89">FSYN</text>
<text x="57.9" y="90.3">GND</text>
<text x="76.5" y="92.9">DGND</text>
<text x="78.5" y="94.2">75M</text>
<text x="139.5" y="91.6">SCK</text>
<text x="139.5" y="94.2">SDA</text>
<text x="30.7" y="99.3">DGND</text>
<text x="78.5" y="96.7">FS</text>
<text x="78.5" y="99.3">PS</text>
<text x="142.6" y="98">GND</text>
<text x="147.1" y="99.3">RST</text>
<text x="210.9" y="101.8">GND</text>
<text x="251.6" y="101.8">GND</text>
<text x="107.9" y="139.9">+5</text>
<text x="163.8" y="142.5">VCC3.3</text>
<text x="190.4" y="142.5">FSYN</text>
<text x="203.2" y="143.7">AD9834_FSYN</text>
<text x="124.9" y="148.8">DGND</text>
<text x="190.4" y="145">SCK</text>
<text x="190.4" y="147.5">SDA</text>
<text x="203.2" y="146.3">AD9834_SCK</text>
<text x="203.2" y="148.8">AD9834_SDA</text>
<text x="167.5" y="152.6">75M</text>
<text x="190.4" y="150.1">RST</text>
<text x="190.4" y="152.6">FS</text>
<text x="190.4" y="155.2">PS</text>
<text x="203.2" y="151.4">AD9834_RST</text>
<text x="203.2" y="153.9">AD9834_FS</text>
<text x="106.6" y="160.2">GND</text>
<text x="185.3" y="160.2">AD9834OUT2</text>
<text x="187.1" y="157.7">AD9834OUT1</text>
<text x="203.2" y="156.4">AD9834_PS</text>
<text x="203.2" y="159">AD9834_OUT1</text>
<text x="203.2" y="161.5">AD9834_OUT2</text>
</g>
</svg>
